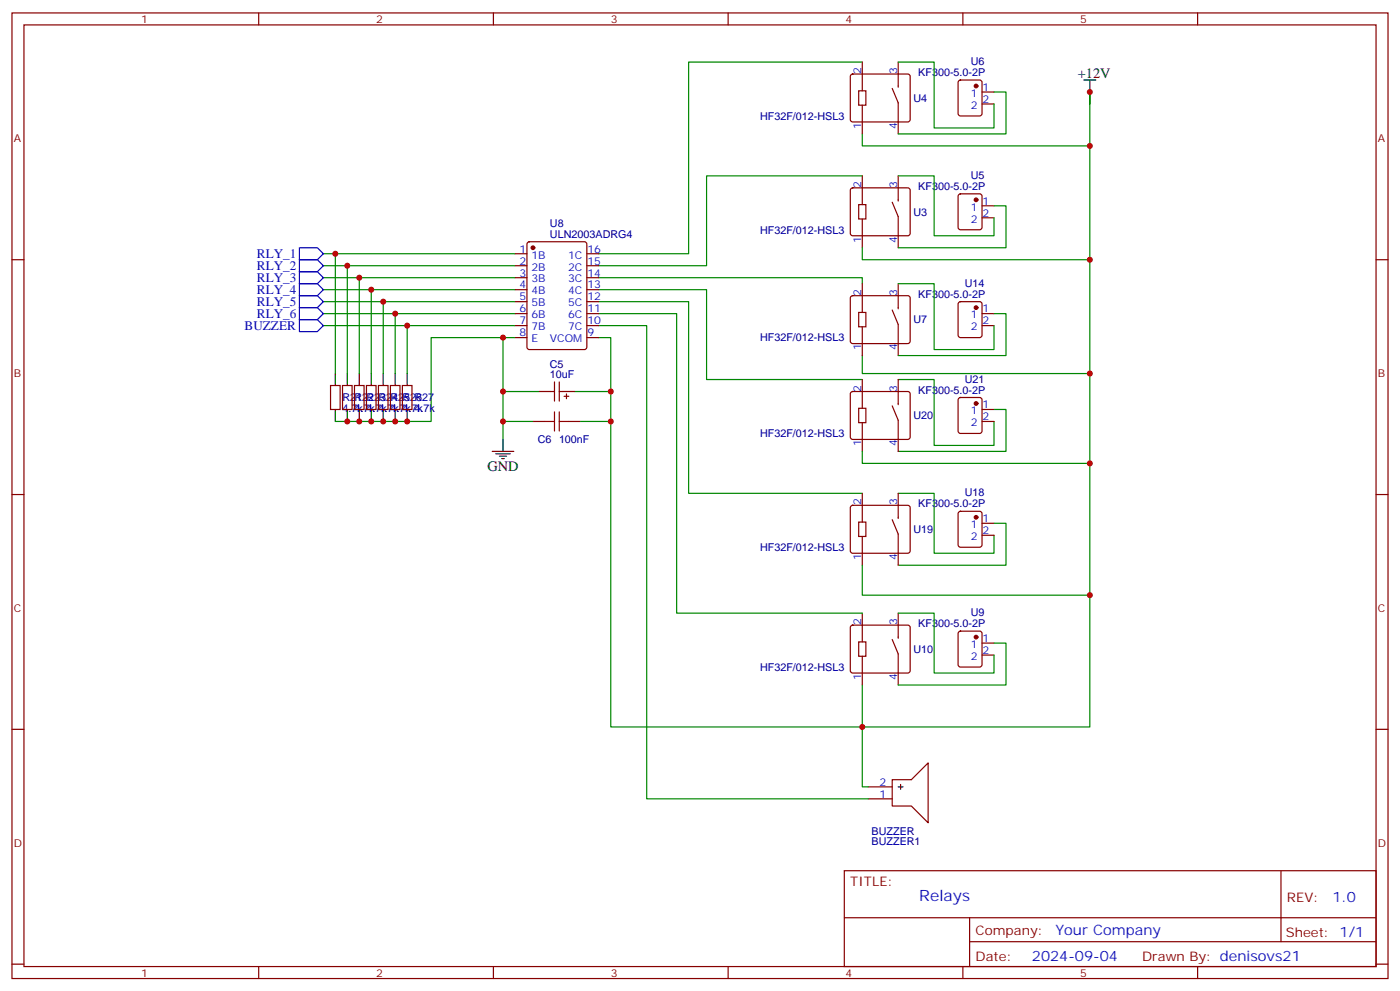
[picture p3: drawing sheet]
<svg xmlns="http://www.w3.org/2000/svg" width="412mm" height="292mm" viewBox="0 0 412 292" stroke-linecap="round" stroke-linejoin="round" font-family="sans-serif">
<g fill="none" stroke="#870000" stroke-width=".35">
<path d="M3.5 3.8h405.4v284.3h-405.4zM7.1 7.3h398.2v277.3h-398.2zM76.2 3.8v3.5M145.3 3.8v3.5M214.5 3.8v3.5M254 18.3v8.4M264.6 18.3v7.4M283.6 3.8v3.5M352.8 3.8v3.5M250.7 22l.5-.2h16.2l.5 .2 .2 .5v12.7l-.2 .5-.5 .2h-16.2l-.5-.2-.2-.5v-12.7zM252.9 26.7h2.2v4.3h-2.2zM254 31v8.4"/>
<path d="M262.8 26l1.8 4.3v9.1M282.5 23.8l.4-.2h5.7l.6 .4 .1 9.4-.5 .7h-5.9l-.6-.4-.1-9.4zM289.3 27.1h3.5M289.3 30.6h3.5M250.7 55.5l.5-.2h16.2l.5 .2 .2 .5v12.7l-.2 .5-.5 .2h-16.2l-.5-.2-.2-.5v-12.7zM254 51.8v8.5M262.8 59.5l1.8 4.3v9.2M264.6 51.8v7.4M282.5 57.3l.4-.2h5.7l.6 .4 .1 9.5-.5 .6-5.9 .1-.6-.5-.1-9.4zM3.5 76.5h3.6M151.7 74.7h3.5M151.7 78.2h3.5"/>
<path d="M155.5 71.4l.4-.2h16.3l.6 .4 .1 30.6-.5 .7h-16.5l-.6-.4-.1-30.6zM172.9 74.7h3.5M172.9 78.2h3.5M252.9 60.3h2.2v4.2h-2.2zM254 64.5v8.5M289.3 60.6h3.5M289.3 64.1h3.5M405.3 76.5h3.6M151.7 92.4h3.5M151.7 95.9h3.5M151.7 81.8h3.5M151.7 85.3h3.5"/>
<path d="M151.7 88.8h3.5M151.7 99.4h3.5M172.9 92.4h3.5M172.9 95.9h3.5M172.9 81.8h3.5M172.9 85.3h3.5M172.9 88.8h3.5M172.9 99.4h3.5M250.7 87.3l.5-.2h16.2l.5 .2 .2 .5v12.7l-.2 .5-.5 .2h-16.2l-.5-.3-.2-.4v-12.7zM252.9 92h2.2v4.2h-2.2zM254 83.5v8.5M254 96.2v8.5"/>
<path d="M262.8 91.3l1.8 4.2v9.2M264.6 83.5v7.4M282.5 89l.4-.2h5.7l.6 .5 .1 9.4-.5 .7h-5.9l-.6-.4-.1-9.5zM289.3 92.4h3.5M289.3 95.9h3.5M97.4 113.5h2.8v7.1h-2.8zM100.9 113.5h2.8v7.1h-2.8zM104.4 113.5h2.8v7.1h-2.8zM107.9 113.5h2.9v7.1h-2.9zM111.5 113.5h2.8v7.1h-2.8zM115 113.5h2.8v7.1h-2.8zM118.5 113.5h2.9v7.1h-2.9z"/>
<path d="M162.3 115.3h1M163.3 112.5v5.6M164.7 112.5v5.6M164.7 115.3h1.1M166.2 116.7h1.4M166.9 116v1.4M250.7 115.5l.5-.2h16.2l.5 .2 .2 .5v12.7l-.2 .5-.5 .2h-16.2l-.5-.2-.2-.5v-12.7zM254 111.8v8.4M262.8 119.5l1.8 4.3v9.1M264.6 111.8v7.4M282.5 117.3l.4-.2h5.7l.6 .4 .1 9.4-.5 .7h-5.9l-.6-.4-.1-9.4zM157 124.1h3.5"/>
<path d="M167.6 124.1h3.5M252.9 120.2h2.2v4.3h-2.2zM254 124.5v8.4M289.3 120.6h3.5M289.3 124.1h3.5M3.5 145.6h3.6M250.7 149l.5-.2h16.2l.5 .2 .2 .5v12.7l-.2 .5-.5 .2h-16.2l-.5-.2-.2-.5v-12.7zM252.9 153.7h2.2v4.3h-2.2zM254 145.3v8.4M254 158v8.4M262.8 153l1.8 4.3v9.1M264.6 145.3v7.4"/>
<path d="M282.5 150.8l.4-.2h5.7l.6 .4 .1 9.4-.5 .7h-5.9l-.6-.4-.1-9.4zM289.3 154.1h3.5M289.3 157.6h3.5M405.3 145.6h3.6M250.7 184.3l.5-.2h16.2l.5 .2 .2 .5v12.7l-.2 .5-.5 .2h-16.2l-.5-.2-.2-.5v-12.7zM252.9 189h2.2v4.3h-2.2zM254 180.6v8.4M254 193.3v8.4M262.8 188.3l1.8 4.2v9.2M264.6 180.6v7.4M282.5 186l.4-.2h5.7l.6 .5 .1 9.4-.5 .7h-5.9l-.6-.4-.1-9.5zM289.3 189.4h3.5"/>
<path d="M289.3 192.9h3.5M3.5 214.8h3.6M405.3 214.8h3.6M255.8 235.2h7M255.8 231.7h7M262.8 229.6h5.7l4.9-5v17.7l-4.9-5h-5.7zM248.7 256.4h156.6v28.2h-156.6zM377.3 256.4v20.9M248.7 270.2h156.5M285.6 277.3h119.6M285.6 270.2v14.2M3.5 283.9h3.6"/>
<path d="M76.2 284.6v3.5M145.3 284.6v3.5M214.5 284.6v3.5M283.6 284.6v3.5M352.8 284.6v3.5M405.3 283.9h3.6"/>
</g>
<g fill="none" stroke="#008700" stroke-width=".35">
<path d="M254 18.3h-51.2v56.4h-26.4M264.6 18.3h10.6v19.4h17.6v-7.1M254 39.4v3.6h67M292.8 27.1h3.5v12.3h-31.7M321 30.6v-3.5v49.4h-67v-3.5M254 51.8h-45.9v26.4h-31.7M264.6 51.8h10.6v17.6h17.6v-5.3M95.2 78.2h56.5M95.2 74.7h56.5M98.8 74.7v35.3M102.3 78.2v31.8M292.8 60.6h3.5v12.4h-31.7"/>
<path d="M321 76.5v33.5h-67v-5.3M95.2 95.9h56.5M95.2 92.4h56.5M95.2 88.8h56.5M95.2 85.3h56.5M95.2 81.8h56.5M105.8 81.8v28.2M109.4 85.3v24.7M112.9 88.8v21.2M116.4 92.4v17.6M119.9 95.9v14.1M148.2 99.4h-21.2v24.7h-28.2"/>
<path d="M151.7 99.4h-3.5v30M176.4 88.8h26.4v56.5h51.2M176.4 85.3h31.7v26.5h45.9M176.4 81.8h77.6v1.7M176.4 99.4h3.5v114.7h74.1v17.6h1.8M176.4 92.4h22.9v88.2h54.7M176.4 95.9h14.1v139.3h65.3M264.6 83.5h10.6v19.4h17.6v-7M292.8 92.4h3.5v12.3h-31.7M148.2 115.3h10.5M169.3 115.3h10.6M264.6 111.8h10.6v19.4h17.6v-7.1"/>
<path d="M321 110v104.1h-67v-12.4M148.2 124.1h8.8M171.1 124.1h8.8M254 132.9v3.6h67M292.8 120.6h3.5v12.3h-31.7M264.6 145.3h10.6v17.6h17.6v-5.3M292.8 154.1h3.5v12.3h-31.7M254 166.4v8.9h67M264.6 180.6h10.6v17.6h17.6v-5.3M292.8 189.4h3.5v12.3h-31.7"/>
</g>
<path d="M88.2 73h5.3l1.7 1.7-1.7 1.8h-5.3zM88.2 76.5h5.3l1.7 1.7-1.7 1.8h-5.3zM88.2 94.1h5.3l1.7 1.8-1.7 1.7h-5.3zM88.2 80h5.3l1.7 1.8-1.7 1.7h-5.3zM88.2 83.5h5.3l1.7 1.8-1.7 1.8h-5.3zM88.2 87.1h5.3l1.7 1.7-1.7 1.8h-5.3zM88.2 90.6h5.3l1.7 1.8-1.7 1.7h-5.3z" fill="none" stroke="#00f" stroke-width=".35"/>
<g fill="#870000" stroke="#870000" stroke-width=".35">
<circle cx="287.5" cy="118.8" r=".53"/>
<circle cx="287.5" cy="152.3" r=".53"/>
<circle cx="287.5" cy="90.6" r=".53"/>
<circle cx="287.5" cy="58.8" r=".53"/>
<circle cx="287.5" cy="25.3" r=".53"/>
<circle cx="287.5" cy="187.6" r=".53"/>
<circle cx="157" cy="73" r=".53"/>
</g>
<g fill="none" stroke="#000" stroke-width=".35">
<path d="M319.3 23.6h3.5M321 23.6v3.5M98.8 110v3.5M102.3 110v3.5M105.8 110v3.5M109.4 110v3.5M112.9 110v3.5M116.4 110v3.5M119.9 110v3.5M158.7 115.3h3.6M165.8 115.3h3.5M98.8 120.6v3.5"/>
<path d="M102.3 120.6v3.5M105.8 120.6v3.5M109.4 120.6v3.5M112.9 120.6v3.5M116.4 120.6v3.5M119.9 120.6v3.5M145 132.9h6.3M146 133.6h4.3M147.1 134.3h2.1M147.8 135h.7M148.2 129.4v3.5M264.6 231.7h1.4"/>
<path d="M265.3 231v1.4"/>
</g>
<path d="M160.5 124.1h2.8M163.3 121.3v5.6M164.7 124.1h2.9M164.7 121.3v5.6" fill="none" stroke="#a10000" stroke-width=".35"/>
<g fill="#c00">
<circle cx="119.9" cy="95.9" r=".88"/>
<circle cx="116.4" cy="92.4" r=".88"/>
<circle cx="112.9" cy="88.8" r=".88"/>
<circle cx="109.4" cy="85.3" r=".88"/>
<circle cx="105.8" cy="81.8" r=".88"/>
<circle cx="102.3" cy="78.2" r=".88"/>
<circle cx="98.8" cy="74.7" r=".88"/>
<circle cx="321" cy="110" r=".88"/>
<circle cx="321" cy="136.5" r=".88"/>
<circle cx="321" cy="27.1" r=".88"/>
<circle cx="321" cy="76.5" r=".88"/>
<circle cx="321" cy="43" r=".88"/>
<circle cx="148.2" cy="99.4" r=".88"/>
<circle cx="254" cy="214.1" r=".88"/>
<circle cx="321" cy="175.3" r=".88"/>
<circle cx="179.9" cy="115.3" r=".88"/>
<circle cx="148.2" cy="115.3" r=".88"/>
<circle cx="102.3" cy="124.1" r=".88"/>
<circle cx="105.8" cy="124.1" r=".88"/>
<circle cx="109.4" cy="124.1" r=".88"/>
<circle cx="112.9" cy="124.1" r=".88"/>
<circle cx="116.4" cy="124.1" r=".88"/>
<circle cx="119.9" cy="124.1" r=".88"/>
<circle cx="179.9" cy="124.1" r=".88"/>
<circle cx="148.2" cy="124.1" r=".88"/>
</g>
<text font-size="4.6" fill="#00f" x="270.8" y="265.4">Relays</text>
<g font-size="4.2">
<text x="317.5" y="22.9">+12V</text>
<text x="143.6" y="138.6">GND</text>
</g>
<g font-size="4.2" fill="#00f">
<text x="392.5" y="265.7">1.0</text>
<text x="310.9" y="275.2">Your Company</text>
<text x="304" y="283">2024-09-04</text>
</g>
<g font-size="3.9" fill="#00f">
<text x="75.7" y="76">RLY_1</text>
<text x="75.7" y="79.5">RLY_2</text>
<text x="75.7" y="83">RLY_3</text>
<text x="75.7" y="86.6">RLY_4</text>
<text x="75.7" y="90.1">RLY_5</text>
<text x="75.7" y="93.6">RLY_6</text>
<text x="72.1" y="97.1">BUZZER</text>
</g>
<g font-size="3.9" fill="#800">
<text x="250.5" y="261">TITLE:</text>
<text x="379.1" y="265.7">REV:</text>
<text x="287.4" y="275.2">Company:</text>
<text x="378.7" y="275.8">Sheet: 1/1</text>
<text x="287.4" y="282.9">Date:</text>
<text x="336.4" y="282.9">Drawn By: denisovs21</text>
</g>
<g font-size="3.2" fill="#800">
<text x="41.6" y="6.8">1</text>
<text x="110.8" y="6.8">2</text>
<text x="179.9" y="6.8">3</text>
<text x="249.1" y="6.8">4</text>
<text x="318.2" y="6.8">5</text>
<text x="4.1" y="41.9">A</text>
<text x="405.9" y="41.9">A</text>
<text x="4.1" y="111.1">B</text>
<text x="405.9" y="111.1">B</text>
<text x="4.1" y="180.2">C</text>
<text x="405.9" y="180.2">C</text>
<text x="4.1" y="249.3">D</text>
<text x="405.9" y="249.3">D</text>
<text x="41.6" y="287.6">1</text>
<text x="110.8" y="287.6">2</text>
<text x="179.9" y="287.6">3</text>
<text x="249.1" y="287.6">4</text>
<text x="318.2" y="287.6">5</text>
</g>
<g font-size="3.2" fill="#00f">
<text x="253.6" y="21.8" transform="rotate(-90 253.6 21.8)">2</text>
<text x="264.2" y="21.8" transform="rotate(-90 264.2 21.8)">3</text>
<text x="286" y="28.5">1</text>
<text x="289.5" y="26.7">1</text>
<text x="286" y="32">2</text>
<text x="289.5" y="30.3">2</text>
<text x="253.6" y="37.9" transform="rotate(-90 253.6 37.9)">1</text>
<text x="264.2" y="37.9" transform="rotate(-90 264.2 37.9)">4</text>
<text x="253.6" y="55.3" transform="rotate(-90 253.6 55.3)">2</text>
<text x="264.2" y="55.3" transform="rotate(-90 264.2 55.3)">3</text>
<text x="286" y="62">1</text>
<text x="286" y="65.5">2</text>
<text x="289.5" y="60.3">1</text>
<text x="289.5" y="63.8">2</text>
<text x="253.6" y="71.4" transform="rotate(-90 253.6 71.4)">1</text>
<text x="264.2" y="71.4" transform="rotate(-90 264.2 71.4)">4</text>
<text x="153" y="74.4">1</text>
<text x="153" y="77.9">2</text>
<text x="156.5" y="76.1">1B</text>
<text x="167.3" y="76.1">1C</text>
<text x="173" y="77.9">15</text>
<text x="173" y="74.4">16</text>
<text x="153" y="81.4">3</text>
<text x="156.5" y="79.7">2B</text>
<text x="156.5" y="83.2">3B</text>
<text x="167.3" y="83.2">3C</text>
<text x="167.3" y="79.7">2C</text>
<text x="173" y="81.4">14</text>
<text x="153" y="84.9">4</text>
<text x="153" y="88.5">5</text>
<text x="156.5" y="86.7">4B</text>
<text x="167.3" y="86.7">4C</text>
<text x="173" y="88.5">12</text>
<text x="173" y="84.9">13</text>
<text x="253.6" y="87.1" transform="rotate(-90 253.6 87.1)">2</text>
<text x="264.2" y="87.1" transform="rotate(-90 264.2 87.1)">3</text>
<text x="153" y="92">6</text>
<text x="153" y="95.5">7</text>
<text x="156.5" y="90.2">5B</text>
<text x="156.5" y="93.8">6B</text>
<text x="167.3" y="93.8">6C</text>
<text x="167.3" y="90.2">5C</text>
<text x="173" y="95.5">10</text>
<text x="173" y="92">11</text>
<text x="286" y="93.8">1</text>
<text x="289.5" y="92">1</text>
<text x="289.5" y="95.5">2</text>
<text x="153" y="99.1">8</text>
<text x="156.5" y="97.3">7B</text>
<text x="156.5" y="100.8">E</text>
<text x="162" y="100.8">VCOM</text>
<text x="167.3" y="97.3">7C</text>
<text x="173" y="99.1">9</text>
<text x="286" y="97.3">2</text>
<text x="253.6" y="103.2" transform="rotate(-90 253.6 103.2)">1</text>
<text x="264.2" y="103.2" transform="rotate(-90 264.2 103.2)">4</text>
<text x="253.6" y="115.3" transform="rotate(-90 253.6 115.3)">2</text>
<text x="264.2" y="115.3" transform="rotate(-90 264.2 115.3)">3</text>
<text x="286" y="122">1</text>
<text x="286" y="125.5">2</text>
<text x="289.5" y="120.2">1</text>
<text x="289.5" y="123.8">2</text>
<text x="253.6" y="131.4" transform="rotate(-90 253.6 131.4)">1</text>
<text x="264.2" y="131.4" transform="rotate(-90 264.2 131.4)">4</text>
<text x="253.6" y="148.8" transform="rotate(-90 253.6 148.8)">2</text>
<text x="264.2" y="148.8" transform="rotate(-90 264.2 148.8)">3</text>
<text x="286" y="155.5">1</text>
<text x="289.5" y="153.7">1</text>
<text x="286" y="159">2</text>
<text x="289.5" y="157.3">2</text>
<text x="253.6" y="164.9" transform="rotate(-90 253.6 164.9)">1</text>
<text x="264.2" y="164.9" transform="rotate(-90 264.2 164.9)">4</text>
<text x="253.6" y="184.1" transform="rotate(-90 253.6 184.1)">2</text>
<text x="264.2" y="184.1" transform="rotate(-90 264.2 184.1)">3</text>
<text x="286" y="190.8">1</text>
<text x="289.5" y="189">1</text>
<text x="286" y="194.3">2</text>
<text x="289.5" y="192.5">2</text>
<text x="253.6" y="200.2" transform="rotate(-90 253.6 200.2)">1</text>
<text x="264.2" y="200.2" transform="rotate(-90 264.2 200.2)">4</text>
<text x="259" y="231.4">2</text>
<text x="259" y="234.9">1</text>
</g>
<g font-size="3.2" fill="#000080">
<text x="270.5" y="22.4">KF300-5.0-2P</text>
<text x="286" y="19.2">U6</text>
<text x="269.1" y="30">U4</text>
<text x="223.9" y="35.3">HF32F/012-HSL3</text>
<text x="286" y="52.7">U5</text>
<text x="270.5" y="55.9">KF300-5.0-2P</text>
<text x="269.1" y="63.5">U3</text>
<text x="162" y="70">ULN2003ADRG4</text>
<text x="162" y="66.8">U8</text>
<text x="223.9" y="68.8">HF32F/012-HSL3</text>
<text x="270.5" y="87.7">KF300-5.0-2P</text>
<text x="284.2" y="84.4">U14</text>
<text x="269.1" y="95.3">U7</text>
<text x="223.9" y="100.5">HF32F/012-HSL3</text>
<text x="161.9" y="111.4">10uF</text>
<text x="161.9" y="108.2">C5</text>
<text x="284.2" y="112.7">U21</text>
<text x="100.9" y="118.2">R21</text>
<text x="104.4" y="118.2">R22</text>
<text x="107.9" y="118.2">R23</text>
<text x="111.5" y="118.2">R24</text>
<text x="115" y="118.2">R25</text>
<text x="118.5" y="118.2">R26</text>
<text x="122.1" y="118.2">R27</text>
<text x="270.5" y="115.9">KF300-5.0-2P</text>
<text x="100.9" y="121.4">4.7k 4.7k 4.7k 4.7k</text>
<text x="104.4" y="121.4">4.7k 4.7k 4.7k</text>
<text x="269.1" y="123.5">U20</text>
<text x="158.4" y="130.5">C6</text>
<text x="164.7" y="130.5">100nF</text>
<text x="223.9" y="128.8">HF32F/012-HSL3</text>
<text x="270.5" y="149.4">KF300-5.0-2P</text>
<text x="284.2" y="146.2">U18</text>
<text x="269.1" y="157">U19</text>
<text x="223.9" y="162.3">HF32F/012-HSL3</text>
<text x="270.5" y="184.7">KF300-5.0-2P</text>
<text x="286" y="181.5">U9</text>
<text x="223.9" y="197.6">HF32F/012-HSL3</text>
<text x="269.1" y="192.3">U10</text>
<text x="256.7" y="245.8">BUZZER</text>
<text x="256.7" y="249">BUZZER1</text>
</g>
</svg>
